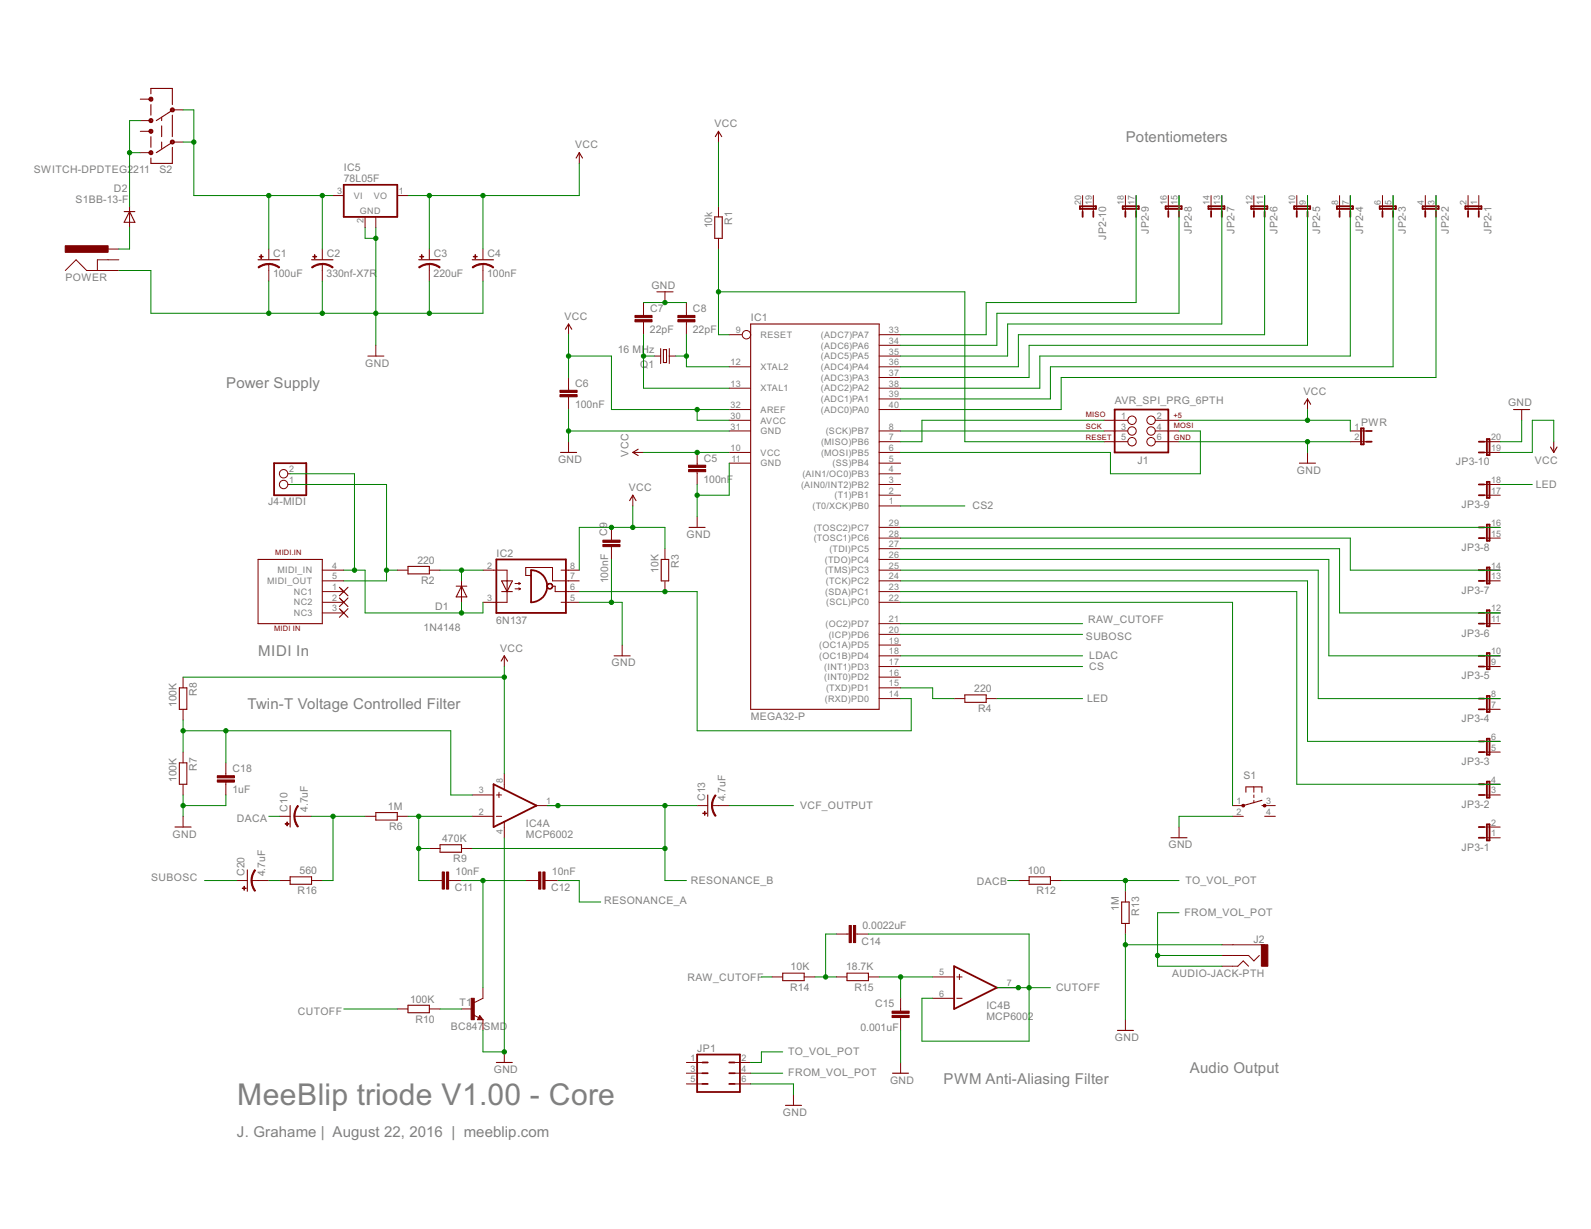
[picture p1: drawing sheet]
<svg xmlns="http://www.w3.org/2000/svg" width="279mm" height="216mm" viewBox="0 0 279 216" stroke-linecap="round" stroke-linejoin="round" font-family="sans-serif">
<g fill="none" stroke="#800000" stroke-width=".18">
<path d="M24.6 17.4h1.9M30.3 19.3h1.9M22.8 36.2v3.8M24.6 26.8h1.9M24.6 23.1h1.9M24.6 21.2h1.9M30.3 25h1.9M58.5 34.4h1.9M64.1 38.1v1.9M66 38.1v1.9M69.8 34.4h1.8M101.7 26.8v1.9"/>
<path d="M126.2 23.1v1.9M126.2 36.2v1.9M190.1 34.4v2.8M192 34.4v2.8M197.6 34.4v2.8M199.5 34.4v2.8M205.2 34.4v2.8M207.1 34.4v2.8M212.7 34.4v2.8M214.6 34.4v2.8M220.2 34.4v2.8M222.1 34.4v2.8"/>
<path d="M227.7 34.4v2.8M229.6 34.4v2.8M235.2 34.4v2.8M237.1 34.4v2.8M242.8 34.4v2.8M244.6 34.4v2.8M250.3 34.4v2.8M252.2 34.4v2.8M257.8 34.4v2.8M259.7 34.4v2.8M11.5 47.5l1.9-1.9 1.8 1.9h5.7M19 43.8h1.9"/>
<path d="M20.9 45.6h-3.8v1.9M47.2 43.8v1.8M47.2 46.4v3M56.6 43.8v1.8M56.6 46.4v3M75.4 43.8v1.8M75.4 46.4v3M84.8 43.8v1.8M84.8 46.4v3M99.8 56.9v1.9M113 53.1v2.3M113 56.5v2.3"/>
<path d="M116.8 51.3v1.8M120.5 53.1v2.3M120.5 56.5v2.3M126.2 41.9v1.9M128.1 58.8h2.2M154.4 58.8h3.8M66 60.7v1.8M99.8 66.3v2.3M99.8 69.7v2.2M99.8 77.6v1.9M111.1 79.5h1.9M114.9 62.5h1.1"/>
<path d="M117.5 62.5h1.2M122.4 79.5v2.2M128.1 73.8h3.7M128.1 75.7h3.7M128.1 64.4h3.7M128.1 68.2h3.7M128.1 71.9h3.7M128.1 79.5h3.7M154.4 62.5h3.8M154.4 75.7h3.8M154.4 77.6h3.8M154.4 60.7h3.8"/>
<path d="M154.4 64.4h3.8M154.4 66.3h3.8M154.4 68.2h3.8M154.4 70.1h3.8M154.4 71.9h3.8M154.4 79.5h3.8M193.9 73.8h4.2M193.9 75.7h4.2M193.9 77.6h4.2M202.9 73.8h4.2M202.9 75.7h4.2M202.9 77.6h4.2"/>
<path d="M229.6 70.1v1.8M229.6 79.5v1.9M237.1 75.7h2.8M237.1 77.6h2.8M260.6 77.6h2.9M260.6 79.5h2.9M267.2 71.9v1.9M272.9 77.6v1.9M50.5 83.2h.4M50.5 85.1h.4M107.4 92.6v2.3M107.4 96v2.3"/>
<path d="M111.1 87v1.9M116.8 96.4v1.9M122.4 82.9v2.2M122.4 90.8v1.8M128.1 81.4h3.7M154.4 81.4h3.8M154.4 83.2h3.8M154.4 85.1h3.8M154.4 87h3.8M154.4 88.9h3.8M154.4 92.6h3.8M154.4 94.5h3.8"/>
<path d="M154.4 96.4h3.8M154.4 98.3h3.8M260.6 85.1h2.9M260.6 87h2.9M260.6 92.6h2.9M260.6 94.5h2.9M32.2 119v1.8M56.6 100.2h3.8M56.6 105.8h3.8M56.6 103.9h3.8M56.6 102h3.8M56.6 107.7h3.8"/>
<path d="M69.8 100.2h1.8M75.4 100.2h1.9M81 102v3.8M84.8 100.2h4.2v1.8M88.6 115.2v1.9M89 103.9v1.9h-4.2M90.4 102.5h1M90.4 103.4h1M91.1 102.3l.3 .2M91.1 103.3l.3 .1M91.4 102.5l-.3 .2M91.4 103.4l-.3 .2"/>
<path d="M93.3 101.1h-1v-1.4h4.7v2.3h4.7M97 103h.5v.9h.5M98.1 103.9h3.6M98.5 100.2h3.2M98.5 105.8h3.2M109.3 113.3v1.9M116.8 102v1.9M154.4 100.2h3.8M154.4 105.8h3.8M154.4 103.9h3.8M154.4 102h3.8M154.4 119h3.8"/>
<path d="M154.4 117.1h3.8M154.4 115.2h3.8M154.4 113.3h3.8M154.4 111.4h3.8M154.4 109.6h3.8M260.6 100.2h2.9M260.6 102h2.9M260.6 107.7h2.9M260.6 117.1h2.9M260.6 115.2h2.9M260.6 109.6h2.9M32.2 124.6v1.9"/>
<path d="M32.2 132.1v1.9M32.2 137.8v1.9M39.7 134v2.3M39.7 137.4v2.3M82.9 139.7h3.8M87.2 139.7h.9M87.6 139.2v.9M88.6 135.9v2.8M154.4 122.7h3.8M154.4 120.8h3.8M167.6 122.7h1.8M173.2 122.7h1.9"/>
<path d="M220.2 138.2v1M220.2 139.7v.4M260.6 122.7h2.9M260.6 139.7h2.9M260.6 137.8h2.9M260.6 132.1h2.9M260.6 130.2h2.9M260.6 124.6h2.9M32.2 143.4v1.9M41.6 154.7h1.8M44.2 154.7h3M49.1 143.4h1.8"/>
<path d="M49.1 154.7h1.8M51.7 143.4h3M54.7 154.7h1.9M64.1 143.4h1.9M69.8 143.4h1.8M75.4 154.7h2.3M75.4 149.1h1.9M78.8 154.7h2.2M81 149.1h1.9M82.9 143.4h3.8M87.2 143.4h.9M88.6 144.4v2.8"/>
<path d="M92.3 154.7h2.3M94.2 141.5h3.8M95.7 154.7h2.3M122.4 141.5h1.9M125.1 141.5h3M178.8 154.7h1.9M184.5 154.7h1.9M197.6 156.6v1.9M207.1 145.3v1.9M216.5 143.4h1.8M216.5 141.5h1.8M220.2 140.6v.5"/>
<path d="M222.1 143.4h1.9M222.1 141.5h1.9M260.6 147.2h2.9M260.6 145.3h2.9M69.8 177.2h1.8M75.4 177.2h1.9M81 177.2h1.9M83.2 178.3l.9 .5M84.2 178.4l.6 .7h-.9zM84.8 173.5v1.9l-1.5 .7M84.8 179.1v1.9M135.6 171.6h1.9"/>
<path d="M141.2 171.6h1.9M146.9 171.6h1.8M146.9 164.1h2.2M150.2 164.1h2.3M152.5 171.6h1.9M158.2 175.4v2.2M158.2 178.8v2.2M163.8 171.6h3.8M163.8 175.4h3.8M168 171.6h1M168 175.4h1M168.5 171.2v.9"/>
<path d="M175.1 173.5h3.7M197.6 162.2v1.9M197.6 179.1v1.9M214.6 169.7h2.8l.9-.9 1 .9M214.6 167.9h4.7l.9 .9 .9-.9M214.6 166h7.5M88.6 184.8v1.8M120.5 186.6h2.9M120.5 188.5h2.9M120.5 190.4h2.9M129 186.6h2.8M129 188.5h2.8"/>
<path d="M129 190.4h2.8M139.3 192.3v1.9M158.2 186.6v1.9"/>
<circle cx="131.1" cy="58.8" r=".74"/>
<circle cx="198.8" cy="77.6" r=".74"/>
<circle cx="198.8" cy="73.8" r=".74"/>
<circle cx="198.8" cy="75.7" r=".74"/>
<circle cx="202.1" cy="77.6" r=".74"/>
<circle cx="202.1" cy="73.8" r=".74"/>
<circle cx="202.1" cy="75.7" r=".74"/>
<circle cx="49.8" cy="83.2" r=".74"/>
<circle cx="49.8" cy="85.1" r=".74"/>
</g>
<g fill="none" stroke="#800000" stroke-width=".19">
<path d="M26.5 16.5v-1h3.8v2.9M26.5 18.4v1.8M30.1 19.5l-2.6 1.7M21.8 37.2h1.9M22.8 37.2l.9 1.9h-1.9zM26.5 24v1.9M28.4 20.6v.6M28.4 22.1v1.9M28.4 25v1.1M30.1 25.1l-2.6 1.7M30.3 25.9v2.8h-3.8v-.9M30.3 20.2v3.8"/>
<path d="M101.2 27.8l.5-1 .6 1M125.5 38.1h1.3v3.8h-1.3zM125.6 24l.6-.9 .5 .9M45.3 45.6h3.8M54.7 45.6h3.8M73.5 45.6h3.8M82.9 45.6h3.8M99.3 57.8l.5-.9 .6 .9M115.4 51.3h2.8M131.8 56.9h22.6v67.7h-22.6zM64.6 62.5h2.8M98.4 79.5h2.9"/>
<path d="M112.1 78.9l-1 .6 1 .5M116 61.2v2.7M116.5 61.4h.6v2.3h-.6zM117.5 61.2v2.7M229 71l.6-.9 .6 .9M265.8 71.9h2.8M272.3 78.5l.6 1 .5-1M45.3 98.3h11.3v11.3h-11.3zM71.6 99.5h3.8v1.3h-3.8zM110.6 87.9l.5-.9 .6 .9M116.1 98.3h1.3v3.7h-1.3zM121 92.6h2.8"/>
<path d="M228.2 81.4h2.8M59.6 106.9l.8 .8M59.6 105.1l1.5 1.5M59.6 103.2l1.5 1.5M59.8 107.1l.6 .6M60.4 107.7l.7 .7M61.1 106.9l-1.5 1.5M61.1 105.1l-1.5 1.5M61.1 103.2l-1.5 1.5M80.1 103h1.9M81 103l1 1.9h-1.9zM88 116.1l.6-.9 .5 .9"/>
<path d="M88.1 102h1.9l-1 1.9zM88.1 103.9h1.9M89 102v1.9M107.8 115.2h2.9M31.5 120.8h1.3v3.8h-1.3zM31.5 134h1.3v3.8h-1.3zM124.3 139.7v3.7M169.4 122.1h3.8v1.3h-3.8zM218.8 139.2v-1h2.8v1M30.7 145.3h2.9M43.4 152.8v3.8M50.9 154h3.8v1.3h-3.8z"/>
<path d="M50.9 141.5v3.8M66 142.7h3.8v1.4h-3.8zM77.3 148.4h3.7v1.3h-3.7zM180.7 154h3.8v1.3h-3.8zM197 158.5h1.3v3.7h-1.3zM205.6 147.2h2.8M221.6 141.5h.5M221.6 140.6l-3.3 .9M71.6 176.6h3.8v1.3h-3.8zM84.2 178.8l.1 .1h-.2l.1-.3 .4 .4h-.5M137.5 171h3.7v1.3h-3.7zM148.7 171h3.8v1.3h-3.8z"/>
<path d="M87.2 186.6h2.8M137.9 194.2h2.9M156.7 188.5h2.9M196.2 181h2.9"/>
</g>
<g fill="#800000" stroke="#800000" stroke-width=".18">
<path d="M119 56.2h3v.3h-3z"/>
<path d="M119 55.4h3v.4h-3z"/>
<path d="M111.5 56.2h3v.3h-3z"/>
<path d="M111.5 55.4h3v.4h-3z"/>
<path d="M98.3 69.3h3v.4h-3z"/>
<path d="M98.3 68.6h3v.3h-3z"/>
<path d="M120.9 82.5h3v.4h-3z"/>
<path d="M120.9 81.7h3v.4h-3z"/>
<path d="M156.7 178.4h3v.4h-3z"/>
<path d="M156.7 177.6h3v.4h-3z"/>
<path d="M149.9 162.6h.4v3h-.4z"/>
<path d="M149.1 162.6h.4v3h-.4z"/>
<path d="M221.5 166h1.2v3.7h-1.2z"/>
<path d="M11.5 43.2h7.5v1.1h-7.5z"/>
<path d="M105.9 95.7h3v.3h-3z"/>
<path d="M105.9 94.9h3v.4h-3z"/>
<path d="M54.9 45l.7 .1z"/>
<path d="M55.2 44.7l.1 .7z"/>
<path d="M83.1 45l.7 .1z"/>
<path d="M83.4 44.7l.1 .7z"/>
<path d="M45.5 45l.7 .1z"/>
<path d="M45.8 44.7l.1 .7z"/>
<path d="M50.4 144.4l.1 .7z"/>
<path d="M50.1 144.7l.7 .1z"/>
<path d="M78.4 153.2h.4v3h-.4z"/>
<path d="M77.7 153.2h.3v3h-.3z"/>
<path d="M95.3 153.2h.4v3h-.4z"/>
<path d="M94.6 153.2h.4v3h-.4z"/>
<path d="M82.7 175.4h.6v3.7h-.6z"/>
<path d="M123.7 142.5l.1 .7z"/>
<path d="M123.4 142.8l.7 .1z"/>
<path d="M73.7 45l.7 .1z"/>
<path d="M74 44.7l.1 .7z"/>
<path d="M38.2 137h3v.4h-3z"/>
<path d="M38.2 136.3h3v.4h-3z"/>
<path d="M42.8 155.7l.1 .7z"/>
<path d="M42.5 156l.7 .1z"/>
</g>
<g fill="none" stroke="#800000" stroke-width=".32">
<path d="M60.4 32.5h9.4v5.6h-9.4zM189.7 36.2h2.8v.5h-2.8zM190.1 37.2v.9M192 37.2v.9M197.2 36.2h2.8v.5h-2.8zM197.6 37.2v.9M199.5 37.2v.9M204.7 36.2h2.8v.5h-2.8zM205.2 37.2v.9M207.1 37.2v.9M212.2 36.2h2.8v.5h-2.8zM212.7 37.2v.9"/>
<path d="M214.6 37.2v.9M219.7 36.2h2.9v.5h-2.9zM220.2 37.2v.9M222.1 37.2v.9M227.3 36.2h2.8v.5h-2.8zM227.7 37.2v.9M229.6 37.2v.9M234.8 36.2h2.8v.5h-2.8zM235.2 37.2v.9M237.1 37.2v.9M242.3 36.2h2.8v.5h-2.8zM242.8 37.2v.9"/>
<path d="M244.6 37.2v.9M249.8 36.2h2.8v.5h-2.8zM250.3 37.2v.9M252.2 37.2v.9M257.3 36.2h2.9v.5h-2.9zM257.8 37.2v.9M259.7 37.2v.9M195.7 71.9h9.5v7.6h-9.5zM239 75.2h.5v2.9h-.5zM239.9 75.7h1M239.9 77.6h1M259.7 79.5h.9"/>
<path d="M259.7 77.6h.9M261.1 77.1h.5v2.8h-.5zM48.1 81.4h5.7v5.6h-5.7zM87.2 98.3h12.2v9.4h-12.2zM259.7 87h.9M259.7 94.5h.9M259.7 92.6h.9M259.7 85.1h.9M261.1 84.6h.5v2.9h-.5zM261.1 92.2h.5v2.8h-.5zM261.1 99.7h.5v2.8h-.5zM93.3 100.2a2.83 2.83 0 0 1 2.8 2.8 2.83 2.83 0 0 1-2.8 2.8z"/>
<path d="M259.7 107.7h.9M259.7 117.1h.9M259.7 115.2h.9M259.7 109.6h.9M259.7 102h.9M259.7 100.2h.9M261.1 107.2h.5v2.8h-.5zM261.1 114.7h.5v2.9h-.5zM86.7 137.8l7.5 3.7-7.5 3.8zM259.7 139.7h.9M259.7 137.8h.9M259.7 132.1h.9"/>
<path d="M259.7 130.2h.9M259.7 124.6h.9M259.7 122.7h.9M261.1 122.3h.5v2.8h-.5zM261.1 129.8h.5v2.8h-.5zM261.1 137.3h.5v2.8h-.5zM259.7 147.2h.9M259.7 145.3h.9M261.1 144.8h.5v2.8h-.5zM167.6 169.7l7.5 3.8-7.5 3.7zM122.4 185.3h7.5v6.5h-7.5zM123.4 186.6h.9"/>
<path d="M123.4 188.5h.9M123.4 190.4h.9M128.1 186.6h.9M128.1 188.5h.9M128.1 190.4h.9"/>
</g>
<g fill="#800000" stroke="#800000" stroke-width=".18">
<path d="M96.2 102.6a.52 .52 0 0 1 .8 .1 .52 .52 0 0 1-.3 .8 .52 .52 0 0 1-.7-.5h.1a.42 .42 0 0 1 .6-.4 .42 .42 0 0 1 .2 .6 .42 .42 0 0 1-.7-.1l-.2-.1z" fill-rule="evenodd"/>
<path d="M56.6 46.3l1.4 .3 .5 .3-.1 .2a3 3 0 0 0-1.8-.6z" fill-rule="evenodd"/>
<path d="M54.7 46.9l1.3-.6h.6v.2a2.93 2.93 0 0 0-1.8 .6z" fill-rule="evenodd"/>
<path d="M84.8 46.3l1.4 .3 .5 .3-.1 .2a3.1 3.1 0 0 0-1.8-.6z" fill-rule="evenodd"/>
<path d="M82.9 46.9l1.3-.6h.6v.2a2.93 2.93 0 0 0-1.8 .6z" fill-rule="evenodd"/>
<path d="M30 24.8a.36 .36 0 0 1 .5-.1 .36 .36 0 0 1-.1 .6 .36 .36 0 0 1-.5-.3h.2a.17 .17 0 0 1 .2-.2 .17 .17 0 0 1 .1 .3 .17 .17 0 0 1-.3-.1h-.2z" fill-rule="evenodd"/>
<path d="M26.2 26.6a.36 .36 0 0 1 .6 .1 .36 .36 0 0 1-.2 .5 .36 .36 0 0 1-.5-.4l.4-.2 .2 .2-.2 .2-.2-.2h-.2z" fill-rule="evenodd"/>
<path d="M26.2 22.9a.36 .36 0 0 1 .6 0 .36 .36 0 0 1-.2 .5 .36 .36 0 0 1-.5-.3l.4-.2 .2 .2-.1 .1h-.2l-.1-.1h-.2z" fill-rule="evenodd"/>
<path d="M26.2 21a.36 .36 0 0 1 .6 0 .36 .36 0 0 1-.2 .5 .36 .36 0 0 1-.5-.3l.4-.2 .2 .2-.1 .1h-.2l-.1-.1h-.2z" fill-rule="evenodd"/>
<path d="M26.3 17.1a.36 .36 0 0 1 .6 .2 .36 .36 0 0 1-.3 .5 .36 .36 0 0 1-.5-.4l.4-.1 .1 .2-.1 .1-.4-.2z" fill-rule="evenodd"/>
<path d="M30 19.1a.36 .36 0 0 1 .5 0 .36 .36 0 0 1-.1 .5 .36 .36 0 0 1-.5-.3h.2a.17 .17 0 0 1 .2-.2 .17 .17 0 0 1 .1 .3 .17 .17 0 0 1-.3 0l-.2-.1z" fill-rule="evenodd"/>
<path d="M47.2 46.3l1.4 .3 .5 .3-.1 .2a3.1 3.1 0 0 0-1.8-.6z" fill-rule="evenodd"/>
<path d="M45.3 46.9l1.3-.6h.6v.2a2.93 2.93 0 0 0-1.8 .6z" fill-rule="evenodd"/>
<path d="M52.3 141.5l.1 .1a2.78 2.78 0 0 0-.6 1.8h-.2l.1-.6z" fill-rule="evenodd"/>
<path d="M51.6 143.4h.2a3.1 3.1 0 0 0 .6 1.8l-.1 .1-.4-.5-.2-.8z" fill-rule="evenodd"/>
<path d="M125.6 139.6l.2 .1a2.78 2.78 0 0 0-.7 1.8h-.2l.1-.6z" fill-rule="evenodd"/>
<path d="M124.9 141.5h.2a3 3 0 0 0 .7 1.8l-.2 .1-.3-.5z" fill-rule="evenodd"/>
<path d="M75.4 46.3l1.4 .3 .5 .3-.1 .2a3.1 3.1 0 0 0-1.8-.6z" fill-rule="evenodd"/>
<path d="M73.5 46.9l1.3-.6h.6v.2a2.81 2.81 0 0 0-1.8 .6z" fill-rule="evenodd"/>
<path d="M218.1 141.4h.4v.3h-.4z" fill-rule="evenodd"/>
<path d="M221.9 141.4h.3v.3h-.3z" fill-rule="evenodd"/>
<path d="M44.7 152.8l.2 .1a3.1 3.1 0 0 0-.6 1.8h-.2v-.6z" fill-rule="evenodd"/>
<path d="M44.1 154.7h.2a2.93 2.93 0 0 0 .6 1.8l-.2 .1-.3-.5z" fill-rule="evenodd"/>
</g>
<g fill="none" stroke="#008000" stroke-width=".18">
<path d="M32.2 19.3h1.8v15.1h24.5M22.8 40v3.8h-1.9M22.8 26.8h1.8M24.6 21.2h-1.8v15M32.2 25h1.8M47.2 34.4v9.4M56.6 34.4v9.4M64.1 40v1.9h1.9M66 40v20.7M75.4 34.4v9.4M84.8 34.4v9.4M101.7 28.7v5.7h-30.1"/>
<path d="M126.2 25v11.2M199.5 34.4v18.7h-26.3v5.7h-15M207.1 34.4v20.6h-32v5.7h-16.9M214.6 34.4v22.5h-37.6v5.6h-18.8M222.1 34.4v24.4h-43.3v5.6h-20.6M229.6 34.4v26.3h-48.9v5.6h-22.5M237.1 34.4v28.1h-54.5v5.7h-24.4M244.6 34.4v30h-60.1v5.7h-26.3M252.2 34.4v31.9h-65.8v5.6h-28.2M20.9 47.5h5.6v7.5h58.3v-5.6M47.2 49.4v5.6M56.6 49.4v5.6"/>
<path d="M75.4 49.4v5.6M99.8 58.8v7.5M113 53.1h7.5M113 58.8v9.4h15.1M120.5 58.8v5.6h7.6M126.2 51.3h43.2v26.3h24.5M126.2 43.8v15h1.9M99.8 62.5h7.6v9.4h20.7M99.8 75.7h28.3M99.8 71.9v5.7M113 62.5h1.9M113 79.5h15.1"/>
<path d="M118.7 62.5h1.8M122.4 71.9v1.9h5.7M158.2 75.7h35.7M193.9 73.8h-32v3.8h-3.7M207.1 77.6h30M207.1 75.7h3.7v7.5h-15.8v-3.7h-36.8M207.1 73.8h30v1.9M229.6 71.9v1.9M229.6 77.6v1.9M267.2 73.8v3.8h-3.7M272.9 77.6v-3.8h-3.8v5.7h-5.6M50.9 83.2h11.4v17"/>
<path d="M50.9 85.1h17v16.9h-7.5M107.4 98.3v7.5M111.1 88.9v3.7M116.8 96.4v-3.8h-15.1v7.6M122.4 85.1v5.7M128.1 81.4v5.6h-5.7M158.2 94.5h78.9v5.7h26.4M158.2 96.4h77v11.3h28.3M158.2 92.6h105.3M158.2 98.3h75.2v16.9h30.1M158.2 88.9h11.2M263.5 85.1h5.6"/>
<path d="M32.2 119h56.4M60.4 100.2h3.7v7.5h20.7v-1.9M67.9 100.2h1.9M77.3 100.2h7.5M81 100.2v1.8M81 105.8v1.9M88.6 117.1v18.8M101.7 105.8h7.6v7.5M101.7 103.9h20.7v24.5h37.6v-5.7h-1.8M158.2 102h71.4v28.2h33.9M158.2 105.8h58.3v35.7M158.2 100.2h73.3v22.5h32"/>
<path d="M158.2 115.2h31.9M158.2 117.1h31.9M158.2 109.6h31.9M158.2 103.9h69.5v33.9h35.8M158.2 111.4h31.9M32.2 126.5v5.6M32.2 139.7v3.7M32.2 128.4h47v11.3h3.7M39.7 139.7v1.8h-7.5M39.7 128.4v5.6M158.2 120.8h5.6v1.9h3.8M175.1 122.7h15"/>
<path d="M35.9 154.7h5.7M47.2 143.4h1.9M47.2 154.7h1.9M54.7 143.4h9.4M58.5 143.4v11.3h-1.9M71.6 143.4h11.3M73.5 143.4v11.3h1.9M73.5 149.1h1.9M81 154.7h11.3M82.9 149.1h33.9M84.8 154.7v18.8M88.6 147.2v37.6h-3.8v-3.8"/>
<path d="M96.1 141.5h26.3M98 154.7h3.7v3.8h3.8M116.8 141.5v13.2h3.7M128.1 141.5h11.2M177 154.7h1.8M186.4 154.7h20.7M197.6 154.7v1.9M216.5 143.4h-9.4v1.9M60.4 177.2h9.4M77.3 177.2h3.7M133.7 171.6h1.9M143.1 171.6h3.8"/>
<path d="M146.9 164.1h-1.9v7.5M152.5 164.1h28.2v18.8h-18.8v-7.5h1.9M154.4 171.6h9.4M158.2 171.6v3.8M175.1 173.5h9.4M197.6 164.1v15M197.6 166h17M203.3 167.9h11.3M207.1 160.3h-3.8v9.4h11.3M131.8 190.4h7.5v1.9M131.8 188.5h5.7M137.5 184.8h-3.8v1.8h-1.9"/>
<path d="M158.2 181v5.6"/>
</g>
<g fill="#008000" stroke="#008000" stroke-width=".18">
<circle cx="116.8" cy="53.1" r=".38"/>
<circle cx="229.6" cy="77.6" r=".38"/>
<circle cx="107.4" cy="105.8" r=".38"/>
<circle cx="122.4" cy="87" r=".38"/>
<circle cx="99.8" cy="75.7" r=".38"/>
<circle cx="56.6" cy="55" r=".38"/>
<circle cx="66" cy="55" r=".38"/>
<circle cx="47.2" cy="55" r=".38"/>
<circle cx="75.4" cy="55" r=".38"/>
<circle cx="66" cy="41.9" r=".38"/>
<circle cx="197.6" cy="166" r=".38"/>
<circle cx="32.2" cy="141.5" r=".38"/>
<circle cx="88.6" cy="184.8" r=".38"/>
<circle cx="120.5" cy="62.5" r=".38"/>
<circle cx="113" cy="62.5" r=".38"/>
<circle cx="81" cy="100.2" r=".38"/>
<circle cx="62.3" cy="100.2" r=".38"/>
<circle cx="81" cy="107.7" r=".38"/>
<circle cx="229.6" cy="73.8" r=".38"/>
<circle cx="122.4" cy="79.5" r=".38"/>
<circle cx="122.4" cy="71.9" r=".38"/>
<circle cx="99.8" cy="62.5" r=".38"/>
<circle cx="111.1" cy="92.6" r=".38"/>
<circle cx="107.4" cy="92.6" r=".38"/>
<circle cx="84.8" cy="34.4" r=".38"/>
<circle cx="75.4" cy="34.4" r=".38"/>
<circle cx="88.6" cy="119" r=".38"/>
<circle cx="145" cy="171.6" r=".38"/>
<circle cx="158.2" cy="171.6" r=".38"/>
<circle cx="180.7" cy="173.5" r=".38"/>
<circle cx="178.8" cy="173.5" r=".38"/>
<circle cx="203.3" cy="167.9" r=".38"/>
<circle cx="67.9" cy="100.2" r=".38"/>
<circle cx="126.2" cy="51.3" r=".38"/>
<circle cx="116.8" cy="141.5" r=".38"/>
<circle cx="116.8" cy="149.1" r=".38"/>
<circle cx="98" cy="141.5" r=".38"/>
<circle cx="73.5" cy="149.1" r=".38"/>
<circle cx="73.5" cy="143.4" r=".38"/>
<circle cx="32.2" cy="128.4" r=".38"/>
<circle cx="39.7" cy="128.4" r=".38"/>
<circle cx="58.5" cy="143.4" r=".38"/>
<circle cx="84.8" cy="154.7" r=".38"/>
<circle cx="197.6" cy="154.7" r=".38"/>
<circle cx="116.8" cy="103.9" r=".38"/>
<circle cx="47.2" cy="34.4" r=".38"/>
<circle cx="56.6" cy="34.4" r=".38"/>
<circle cx="34" cy="25" r=".38"/>
<circle cx="22.8" cy="26.8" r=".38"/>
</g>
<text font-size="5.9" fill="#808080" x="41.6" y="194.2">MeeBlip triode V1.00 - Core</text>
<g font-size="2.9" fill="#808080">
<text x="197.7" y="24.9">Potentiometers</text>
<text x="39.7" y="68.2">Power Supply</text>
<text x="45.4" y="115.2">MIDI In</text>
<text x="43.5" y="124.6">Twin-T Voltage Controlled Filter</text>
<text x="165.7" y="190.4">PWM Anti-Aliasing Filter</text>
<text x="209" y="188.5">Audio Output</text>
<text x="41.6" y="199.8">J. Grahame | August 22, 2016 | meeblip.com</text>
</g>
<g font-size="2.1" fill="#808080">
<text x="125.5" y="22.3">VCC</text>
<text x="101" y="26.1">VCC</text>
<text x="5.9" y="30.4">SWITCH-DPDTEG2211</text>
<text x="13.3" y="35.7">S1BB-13-F</text>
<text x="20" y="33.8">D2</text>
<text x="28" y="30.4">S2</text>
<text x="60.4" y="32">78L05F</text>
<text x="60.4" y="30.1">IC5</text>
<text x="125" y="40.1" transform="rotate(-90 125 40.1)">10k</text>
<text x="128.6" y="39.5" transform="rotate(-90 128.6 39.5)">R1</text>
<text x="201.8" y="41.1" transform="rotate(-90 201.8 41.1)">JP2-9</text>
<text x="209.3" y="41.1" transform="rotate(-90 209.3 41.1)">JP2-8</text>
<text x="216.8" y="41.1" transform="rotate(-90 216.8 41.1)">JP2-7</text>
<text x="224.3" y="41.1" transform="rotate(-90 224.3 41.1)">JP2-6</text>
<text x="231.9" y="41.1" transform="rotate(-90 231.9 41.1)">JP2-5</text>
<text x="239.4" y="41.1" transform="rotate(-90 239.4 41.1)">JP2-4</text>
<text x="246.9" y="41.1" transform="rotate(-90 246.9 41.1)">JP2-3</text>
<text x="254.4" y="41.1" transform="rotate(-90 254.4 41.1)">JP2-2</text>
<text x="262" y="41.1" transform="rotate(-90 262 41.1)">JP2-1</text>
<text x="48" y="45.2">C1</text>
<text x="57.4" y="45.2">C2</text>
<text x="76.2" y="45.2">C3</text>
<text x="85.6" y="45.2">C4</text>
<text x="194.3" y="42.1" transform="rotate(-90 194.3 42.1)">JP2-10</text>
<text x="11.5" y="49.4">POWER</text>
<text x="47.9" y="48.7">100uF</text>
<text x="57.4" y="48.7">330nf-X7R</text>
<text x="76.2" y="48.7">220uF</text>
<text x="85.6" y="48.7">100nF</text>
<text x="114.4" y="50.7">GND</text>
<text x="99.1" y="56.2">VCC</text>
<text x="114.1" y="58.5">22pF</text>
<text x="114.2" y="54.8">C7</text>
<text x="121.7" y="58.5">22pF</text>
<text x="121.7" y="54.8">C8</text>
<text x="131.9" y="56.3">IC1</text>
<text x="64.2" y="64.4">GND</text>
<text x="108.5" y="62">16 MHz</text>
<text x="112.4" y="64.6">Q1</text>
<text x="101" y="71.7">100nF</text>
<text x="101" y="67.9">C6</text>
<text x="195.8" y="71">AVR_SPI_PRG_6PTH</text>
<text x="228.9" y="69.3">VCC</text>
<text x="264.8" y="71.4">GND</text>
<text x="239" y="74.8">PWR</text>
<text x="98" y="81.4">GND</text>
<text x="110.4" y="80.2" transform="rotate(-90 110.4 80.2)">VCC</text>
<text x="123.6" y="81.1">C5</text>
<text x="199.7" y="81.5">J1</text>
<text x="227.8" y="83.2">GND</text>
<text x="255.7" y="81.7">JP3-10</text>
<text x="269.6" y="81.5">VCC</text>
<text x="47.1" y="88.8">J4-MIDI</text>
<text x="110.4" y="86.2">VCC</text>
<text x="123.5" y="84.8">100nF</text>
<text x="170.8" y="89.4">CS2</text>
<text x="256.7" y="89.3">JP3-9</text>
<text x="269.7" y="85.7">LED</text>
<text x="106.6" y="94.2" transform="rotate(-90 106.6 94.2)">C9</text>
<text x="120.6" y="94.5">GND</text>
<text x="73.3" y="99">220</text>
<text x="87.2" y="97.8">IC2</text>
<text x="115.6" y="100.7" transform="rotate(-90 115.6 100.7)">10K</text>
<text x="119.2" y="99.7" transform="rotate(-90 119.2 99.7)">R3</text>
<text x="256.7" y="96.8">JP3-8</text>
<text x="74" y="102.6">R2</text>
<text x="76.4" y="107.1">D1</text>
<text x="106.8" y="102.5" transform="rotate(-90 106.8 102.5)">100nF</text>
<text x="256.7" y="104.3">JP3-7</text>
<text x="74.4" y="110.9">1N4148</text>
<text x="87.2" y="109.6">6N137</text>
<text x="190.7" y="112.4">SUBOSC</text>
<text x="191.1" y="109.4">RAW_CUTOFF</text>
<text x="256.7" y="111.8">JP3-6</text>
<text x="87.8" y="114.5">VCC</text>
<text x="107.4" y="117.1">GND</text>
<text x="191.3" y="115.8">LDAC</text>
<text x="191.3" y="117.6">CS</text>
<text x="256.7" y="119.3">JP3-5</text>
<text x="31" y="124.2" transform="rotate(-90 31 124.2)">100K</text>
<text x="34.6" y="122.3" transform="rotate(-90 34.6 122.3)">R8</text>
<text x="171.1" y="121.6">220</text>
<text x="171.8" y="125.1">R4</text>
<text x="190.9" y="123.3">LED</text>
<text x="131.9" y="126.5">MEGA32-P</text>
<text x="256.7" y="126.9">JP3-4</text>
<text x="31" y="137.4" transform="rotate(-90 31 137.4)">100K</text>
<text x="34.6" y="135.4" transform="rotate(-90 34.6 135.4)">R7</text>
<text x="40.8" y="135.6">C18</text>
<text x="218.4" y="136.8">S1</text>
<text x="256.7" y="134.4">JP3-3</text>
<text x="40.8" y="139.4">1uF</text>
<text x="50.5" y="142.6" transform="rotate(-90 50.5 142.6)">C10</text>
<text x="54.1" y="142.7" transform="rotate(-90 54.1 142.7)">4.7uF</text>
<text x="68.1" y="142.3">1M</text>
<text x="123.8" y="140.7" transform="rotate(-90 123.8 140.7)">C13</text>
<text x="127.4" y="140.8" transform="rotate(-90 127.4 140.8)">4.7uF</text>
<text x="140.5" y="142.1">VCF_OUTPUT</text>
<text x="256.7" y="141.9">JP3-2</text>
<text x="30.3" y="147.2">GND</text>
<text x="41.6" y="144.3">DACA</text>
<text x="68.3" y="145.8">R6</text>
<text x="77.6" y="147.9">470K</text>
<text x="92.4" y="147.2">MCP6002</text>
<text x="92.4" y="145.3">IC4A</text>
<text x="205.2" y="149.1">GND</text>
<text x="256.7" y="149.4">JP3-1</text>
<text x="26.5" y="154.7">SUBOSC</text>
<text x="43" y="153.9" transform="rotate(-90 43 153.9)">C20</text>
<text x="46.5" y="153.9" transform="rotate(-90 46.5 153.9)">4.7uF</text>
<text x="52.6" y="153.6">560</text>
<text x="79.6" y="151.5">R9</text>
<text x="80" y="153.8">10nF</text>
<text x="96.9" y="153.8">10nF</text>
<text x="121.3" y="155.3">RESONANCE_B</text>
<text x="171.5" y="155.4">DACB</text>
<text x="180.5" y="153.6">100</text>
<text x="208.2" y="155.3">TO_VOL_POT</text>
<text x="52.3" y="157.1">R16</text>
<text x="79.9" y="156.6">C11</text>
<text x="96.8" y="156.6">C12</text>
<text x="106.1" y="158.8">RESONANCE_A</text>
<text x="182" y="157.1">R12</text>
<text x="196.5" y="160.1" transform="rotate(-90 196.5 160.1)">1M</text>
<text x="200.1" y="160.9" transform="rotate(-90 200.1 160.9)">R13</text>
<text x="208" y="160.9">FROM_VOL_POT</text>
<text x="151.3" y="166">C14</text>
<text x="151.5" y="163.2">0.0022uF</text>
<text x="220.1" y="165.6">J2</text>
<text x="120.8" y="172.4">RAW_CUTOFF</text>
<text x="138.8" y="170.5">10K</text>
<text x="148.6" y="170.5">18.7K</text>
<text x="205.9" y="171.6">AUDIO-JACK-PTH</text>
<text x="52.3" y="178.4">CUTOFF</text>
<text x="72" y="176.1">100K</text>
<text x="72.9" y="179.7">R10</text>
<text x="80.7" y="176.7">T1</text>
<text x="138.8" y="174">R14</text>
<text x="150.1" y="174">R15</text>
<text x="153.7" y="177">C15</text>
<text x="173.2" y="179.1">MCP6002</text>
<text x="173.2" y="177.3">IC4B</text>
<text x="185.4" y="174.1">CUTOFF</text>
<text x="79.2" y="181">BC847SMD</text>
<text x="122.5" y="184.8">JP1</text>
<text x="138.4" y="185.3">TO_VOL_POT</text>
<text x="151.1" y="181.2">0.001uF</text>
<text x="195.8" y="182.9">GND</text>
<text x="86.7" y="188.5">GND</text>
<text x="138.4" y="189.1">FROM_VOL_POT</text>
<text x="156.3" y="190.4">GND</text>
<text x="137.5" y="196.1">GND</text>
</g>
<g font-size="1.8" fill="#808080">
<text x="59.2" y="34.1">3</text>
<text x="62.1" y="34.9">VI</text>
<text x="65.6" y="34.9">VO</text>
<text x="70" y="34.1">1</text>
<text x="189.9" y="36" transform="rotate(-90 189.9 36)">20</text>
<text x="191.7" y="36" transform="rotate(-90 191.7 36)">19</text>
<text x="197.4" y="36" transform="rotate(-90 197.4 36)">18</text>
<text x="199.3" y="36" transform="rotate(-90 199.3 36)">17</text>
<text x="204.9" y="36" transform="rotate(-90 204.9 36)">16</text>
<text x="206.8" y="36" transform="rotate(-90 206.8 36)">15</text>
<text x="212.4" y="36" transform="rotate(-90 212.4 36)">14</text>
<text x="214.3" y="36" transform="rotate(-90 214.3 36)">13</text>
<text x="219.9" y="36" transform="rotate(-90 219.9 36)">12</text>
<text x="221.8" y="36" transform="rotate(-90 221.8 36)">11</text>
<text x="227.5" y="36" transform="rotate(-90 227.5 36)">10</text>
<text x="229.3" y="36" transform="rotate(-90 229.3 36)">9</text>
<text x="235" y="36" transform="rotate(-90 235 36)">8</text>
<text x="236.9" y="36" transform="rotate(-90 236.9 36)">7</text>
<text x="242.5" y="36" transform="rotate(-90 242.5 36)">6</text>
<text x="244.4" y="36" transform="rotate(-90 244.4 36)">5</text>
<text x="250" y="36" transform="rotate(-90 250 36)">4</text>
<text x="251.9" y="36" transform="rotate(-90 251.9 36)">3</text>
<text x="257.6" y="36" transform="rotate(-90 257.6 36)">2</text>
<text x="259.4" y="36" transform="rotate(-90 259.4 36)">1</text>
<text x="63.2" y="37.5">GND</text>
<text x="63.9" y="39.3" transform="rotate(-90 63.9 39.3)">2</text>
<text x="129.2" y="58.5">9</text>
<text x="133.6" y="59.4">RESET</text>
<text x="144.2" y="59.4">(ADC7)PA7</text>
<text x="156.1" y="58.5">33</text>
<text x="128.3" y="64.2">12</text>
<text x="133.6" y="65">XTAL2</text>
<text x="144.2" y="61.2">(ADC6)PA6</text>
<text x="144.2" y="63.1">(ADC5)PA5</text>
<text x="144.2" y="65">(ADC4)PA4</text>
<text x="156.1" y="60.4">34</text>
<text x="156.1" y="62.3">35</text>
<text x="156.1" y="64.2">36</text>
<text x="128.3" y="71.7">32</text>
<text x="128.3" y="67.9">13</text>
<text x="133.6" y="68.8">XTAL1</text>
<text x="144.2" y="66.9">(ADC3)PA3</text>
<text x="144.2" y="68.8">(ADC2)PA2</text>
<text x="144.2" y="70.6">(ADC1)PA1</text>
<text x="156.1" y="66.1">37</text>
<text x="156.1" y="67.9">38</text>
<text x="156.1" y="69.8">39</text>
<text x="156.1" y="71.7">40</text>
<text x="128.3" y="75.5">31</text>
<text x="128.3" y="73.6">30</text>
<text x="133.6" y="76.3">GND</text>
<text x="133.6" y="74.4">AVCC</text>
<text x="133.6" y="72.5">AREF</text>
<text x="144.2" y="72.5">(ADC0)PA0</text>
<text x="145" y="76.3">(SCK)PB7</text>
<text x="156.1" y="75.5">8</text>
<text x="156.1" y="77.3">7</text>
<text x="196.9" y="73.6">1</text>
<text x="196.9" y="75.5">3</text>
<text x="196.9" y="77.3">5</text>
<text x="203.1" y="73.6">2</text>
<text x="203.1" y="75.5">4</text>
<text x="203.1" y="77.3">6</text>
<text x="237.9" y="75.5">1</text>
<text x="237.9" y="77.3">2</text>
<text x="261.8" y="77.3">20</text>
<text x="50.8" y="83">2</text>
<text x="128.3" y="79.2">10</text>
<text x="128.4" y="81.1">11</text>
<text x="133.6" y="80">VCC</text>
<text x="133.6" y="81.9">GND</text>
<text x="140.9" y="83.8">(AIN1/OC0)PB3</text>
<text x="144.2" y="78.2">(MISO)PB6</text>
<text x="144.2" y="80">(MOSI)PB5</text>
<text x="146.2" y="81.9">(SS)PB4</text>
<text x="156.1" y="79.2">6</text>
<text x="156.1" y="81.1">5</text>
<text x="156.1" y="83">4</text>
<text x="261.8" y="79.2">19</text>
<text x="50.8" y="84.9">1</text>
<text x="140.7" y="85.7">(AIN0/INT2)PB2</text>
<text x="142.7" y="89.4">(T0/XCK)PB0</text>
<text x="146.6" y="87.6">(T1)PB1</text>
<text x="156.1" y="84.9">3</text>
<text x="156.1" y="86.7">2</text>
<text x="156.1" y="88.6">1</text>
<text x="261.8" y="86.7">17</text>
<text x="261.8" y="84.9">18</text>
<text x="142.9" y="93.2">(TOSC2)PC7</text>
<text x="142.9" y="95.1">(TOSC1)PC6</text>
<text x="156.1" y="92.4">29</text>
<text x="156.1" y="94.3">28</text>
<text x="261.8" y="94.3">15</text>
<text x="261.8" y="92.4">16</text>
<text x="48.7" y="100.7">MIDI_IN</text>
<text x="58.3" y="101.8">5</text>
<text x="58.3" y="99.9">4</text>
<text x="85.5" y="99.9">2</text>
<text x="100.1" y="99.9">8</text>
<text x="100.1" y="101.8">7</text>
<text x="144.9" y="98.8">(TDO)PC4</text>
<text x="144.9" y="100.7">(TMS)PC3</text>
<text x="145.7" y="97">(TDI)PC5</text>
<text x="156.1" y="96.1">27</text>
<text x="156.1" y="98">26</text>
<text x="156.1" y="99.9">25</text>
<text x="156.1" y="101.8">24</text>
<text x="261.8" y="101.8">13</text>
<text x="261.8" y="99.9">14</text>
<text x="46.9" y="102.6">MIDI_OUT</text>
<text x="51.6" y="106.4">NC2</text>
<text x="51.6" y="104.5">NC1</text>
<text x="58.3" y="107.4">3</text>
<text x="58.3" y="105.5">2</text>
<text x="58.3" y="103.7">1</text>
<text x="85.5" y="105.5">3</text>
<text x="100.1" y="103.7">6</text>
<text x="100.1" y="105.5">5</text>
<text x="144.9" y="104.5">(SDA)PC1</text>
<text x="145" y="102.6">(TCK)PC2</text>
<text x="145.1" y="106.4">(SCL)PC0</text>
<text x="156.1" y="103.7">23</text>
<text x="156.1" y="105.5">22</text>
<text x="261.8" y="107.4">12</text>
<text x="51.6" y="108.2">NC3</text>
<text x="143.9" y="113.9">(OC1A)PD5</text>
<text x="145" y="110.1">(OC2)PD7</text>
<text x="145.5" y="112">(ICP)PD6</text>
<text x="156.1" y="113.1">19</text>
<text x="156.1" y="111.2">20</text>
<text x="156.1" y="109.3">21</text>
<text x="261.8" y="109.3">11</text>
<text x="143.9" y="115.8">(OC1B)PD4</text>
<text x="144.8" y="119.5">(INT0)PD2</text>
<text x="144.8" y="117.6">(INT1)PD3</text>
<text x="156.1" y="118.7">16</text>
<text x="156.1" y="116.8">17</text>
<text x="156.1" y="114.9">18</text>
<text x="261.8" y="116.8">9</text>
<text x="261.8" y="114.9">10</text>
<text x="144.9" y="123.3">(RXD)PD0</text>
<text x="145.1" y="121.4">(TXD)PD1</text>
<text x="156.1" y="122.5">14</text>
<text x="156.1" y="120.6">15</text>
<text x="261.8" y="124.3">7</text>
<text x="261.8" y="122.5">8</text>
<text x="261.8" y="131.9">5</text>
<text x="261.8" y="130">6</text>
<text x="88.3" y="137.5" transform="rotate(-90 88.3 137.5)">8</text>
<text x="261.8" y="137.5">4</text>
<text x="84.1" y="143.1">2</text>
<text x="84.1" y="139.4">3</text>
<text x="95.9" y="141.3">1</text>
<text x="217.2" y="141.3">1</text>
<text x="217.2" y="143.1">2</text>
<text x="222.4" y="141.3">3</text>
<text x="222.4" y="143.1">4</text>
<text x="261.8" y="139.4">3</text>
<text x="88.3" y="146.4" transform="rotate(-90 88.3 146.4)">4</text>
<text x="261.8" y="146.9">1</text>
<text x="261.8" y="145">2</text>
<text x="164.9" y="171.4">5</text>
<text x="176.8" y="173.2">7</text>
<text x="164.9" y="175.1">6</text>
<text x="121.3" y="186.4">1</text>
<text x="121.3" y="188.3">3</text>
<text x="121.3" y="190.2">5</text>
<text x="130.2" y="186.4">2</text>
<text x="130.2" y="188.3">4</text>
<text x="130.2" y="190.2">6</text>
</g>
<g font-size="1.5" fill="#800000">
<text x="190.7" y="77.2">RESET</text>
<text x="190.7" y="75.3">SCK</text>
<text x="190.7" y="73.3">MISO</text>
<text x="206.1" y="73.5">+5</text>
<text x="206.1" y="75.2">MOSI</text>
<text x="206.1" y="77.2">GND</text>
<text x="48.3" y="97.5">MIDI.IN</text>
<text x="48.2" y="110.9">MIDI IN</text>
</g>
</svg>
